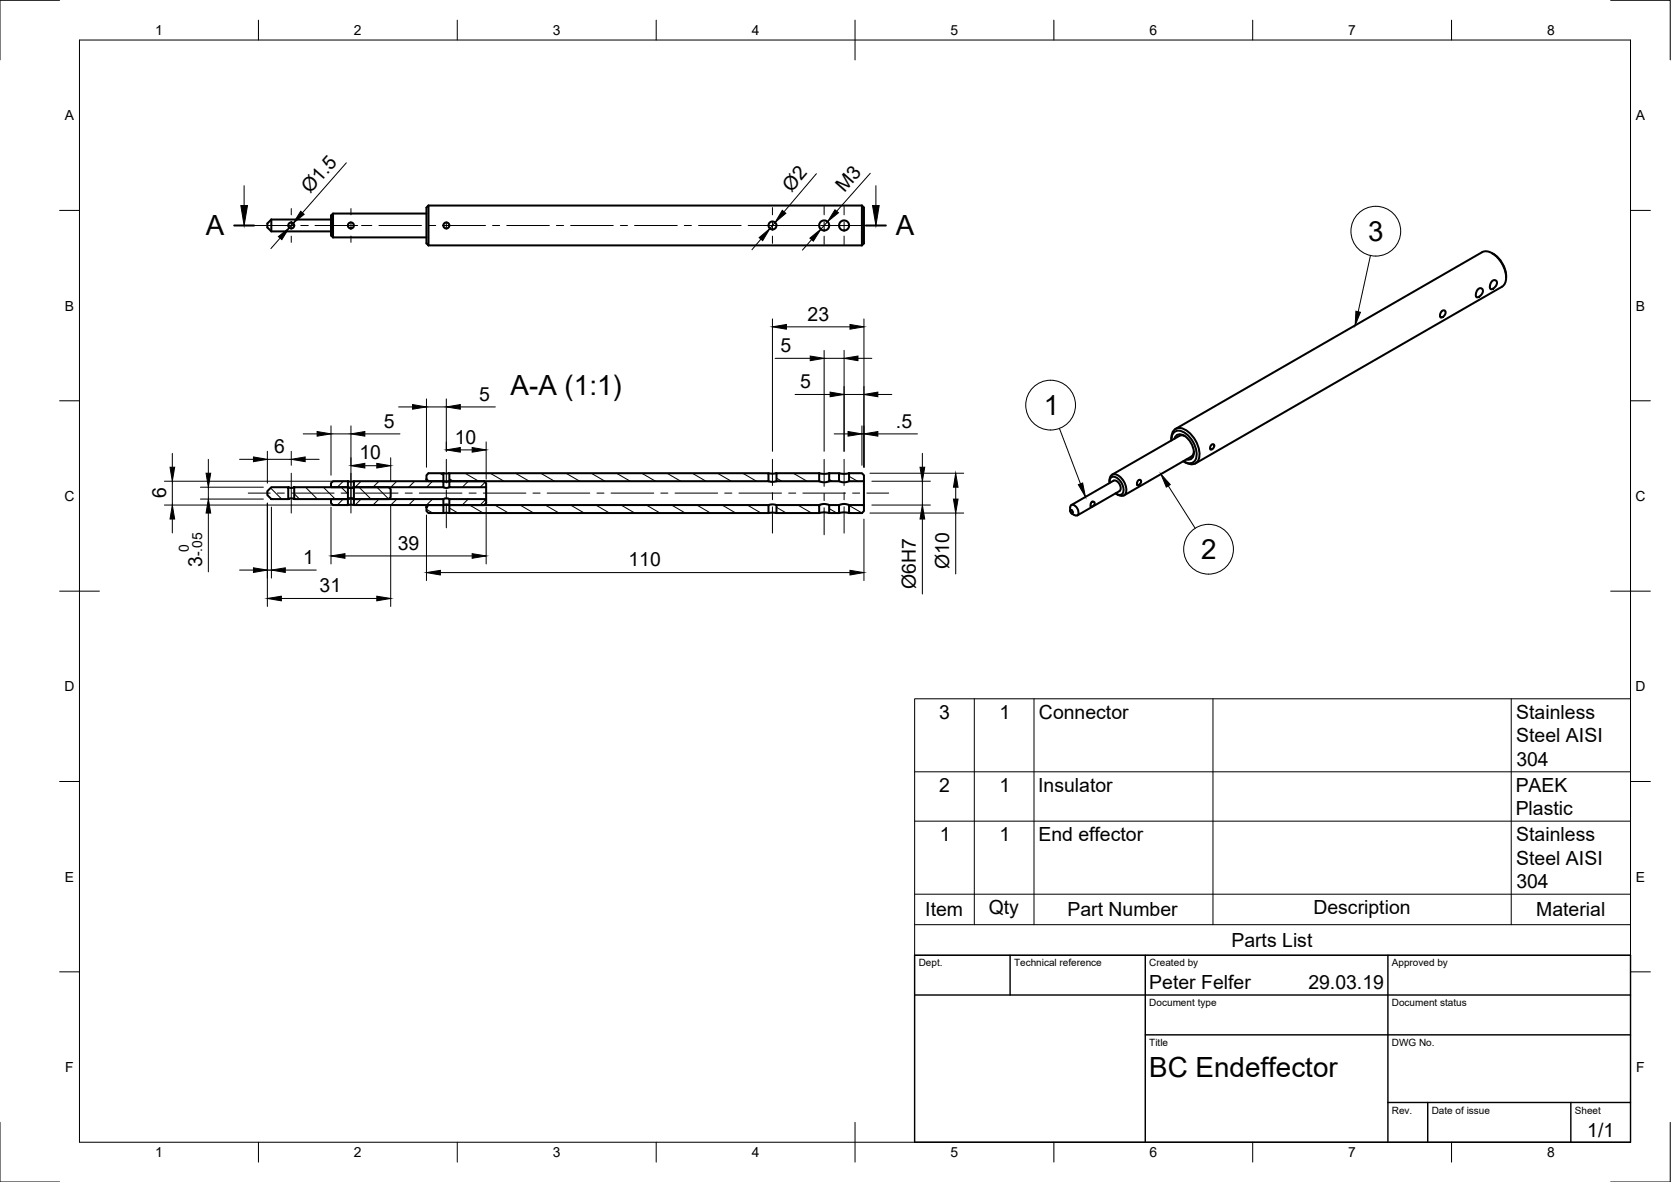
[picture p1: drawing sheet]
<svg xmlns="http://www.w3.org/2000/svg" width="420mm" height="297mm" viewBox="0 0 420 297" stroke-linecap="round" stroke-linejoin="round" font-family="sans-serif">
<!-- layer: Visible -->
<g fill="none" stroke="#000" stroke-width=".51">
<path d="M68.2 55.2l-1 1v1l1 1h15M68.2 55.2v3M68.2 55.2h15M83.7 53.7v6M83.7 59.7h23.5M107.2 53.7h-23.5l-.5 .5v5l.5 .5M107.7 51.7v10M107.7 51.7l-.5 .5v9l.5 .5M107.7 51.7h109M216.7 51.7l.5 .5v9l-.5 .5M216.7 51.7v10M107.7 61.7h109"/>
<path d="M362.4 78.3l.7-.3 .3 .2 .1 .4-.4 .8-.8 .4-.2-.2v-.4zM371.6 72.7l.4-.3h.4l.4 .3 .1 .5-.5 .9-.5 .5-.5 .1-.3-.2v-.5zM372.7 63.4l-77.1 44.4M372.7 63.4a3.4 3.4 0 0 1 3.8 1.3 6.7 6.7 0 0 1 1.9 6.4l-.7 .9-77.1 44.5M375.1 70.7l.9-.3 .3 .3 .1 .5-.5 .9-.5 .5-.5 .1-.2-.2-.1-.5zM375.2 63.6l.3 .2M375.5 63.8a7 7 0 0 1 3.2 5.5M378.7 69.3v.5M107.2 119.4l.5-.5h3.8v2h-3.8l-.5-.5zM111.5 118.9h1.5M113 118.9h80.2v2h-80.2zM193.2 118.9h2"/>
<path d="M206 118.9v2h-10.8M206 118.9l1 .2 1.5-.2M206 118.9h-10.8v2M208.5 118.9h2.5v2h-2.5zM211 118.9l1 .2 1.5-.2M213.5 118.9h3.2l.5 .5v1.5h-3.7zM294.5 110.5a2.24 2.24 0 0 1 2.8-2.8 7.1 7.1 0 0 1 4 7.9 2.07 2.07 0 0 1-3.2 .6M294.5 110.7a2.02 2.02 0 0 1 1.1-2.3 2.02 2.02 0 0 1 2.4 .5 6.4 6.4 0 0 1 2.6 6.6 1.92 1.92 0 0 1-3.1 .4M295.3 110.2a1.51 1.51 0 0 1 2.6-.6 5 5 0 0 1 2.1 5.1 1.31 1.31 0 0 1-1.7 .7M297.7 116l.3 .2M297.9 109.6l-.7-.2-.6 .1-17 9.8M300.2 113.5l-.2 .8-.4 .4-17 9.8"/>
<path d="M304.5 111.9l.6-.3 .2 .6-.3 .5-.6 .3-.2-.4zM67.2 123.4l1-1h4.3v3h-4.3l-1-1zM72.5 122.4l.6 .2 .9-.2M72.5 125.4l.6-.2 .9 .2M74 122.4h13.5v3h-13.5zM83.2 125.4h4.3v1.5h-3.8l-.5-.5zM83.2 121.4l.5-.5h3.8v1.5h-4.3zM87.5 120.9h1.5M87.5 122.4l.6 .2 .9-.2M87.5 125.4l.6-.2 .9 .2M87.5 126.9h1.5M89 125.4h22.5v1.5h-22.5z"/>
<path d="M89 120.9h22.5v1.5h-22.5zM89 122.4h8.7l.5 .5v2l-.5 .5h-8.7zM107.2 126.9v.5M107.2 120.4v.5M107.7 126.9h3.8v2h-3.8l-.5-.5v-1zM111.5 120.9h1.5M111.5 128.9h1.5M111.5 126.9h1.5zM111.5 122.4l.6 .2 .9-.2M111.5 125.4l.6-.2 .9 .2M113 126.9h80.2v2h-80.2zM113 120.9h8.7l.5 .5v1h-9.2z"/>
<path d="M113 125.4h9.2v1l-.5 .5h-8.7zM122.2 122.4v3M193.2 120.9l.9 .2 1.1-.2M193.2 126.9l.9-.1 1.1 .1M193.2 128.9h2M195.2 126.9h10.8v2h-10.8zM206 120.9l1.1 .3 1.4-.3M206 126.9l1.1-.3 1.4 .3M206 128.9l1-.1 1.5 .1M208.5 126.9h2.5v2h-2.5zM211 120.9l1 .3 1.5-.3M211 126.9l1-.3 1.5 .3"/>
<path d="M211 128.9l1-.1 1.5 .1M213.5 126.9h3.7v1.5l-.5 .5h-3.2zM217.2 120.9v6M269.1 127.6v.8M269.1 127.6a.68 .68 0 0 1 .4-.7 .68 .68 0 0 1 .8 .2 1.51 1.51 0 0 1 .4 2.5l-1.3-.6M269.1 128.2l.5 .2 .1 .6-.4-.1zM269.4 126.9l10.6-6.1a1.73 1.73 0 0 1 1.5 2.6l-10.6 6.1M274.5 126.2l.5-.1 .3 .5-.5 .6-.5 .2-.1-.6zM279 121.1a1.45 1.45 0 0 1 .6-1.8 1.45 1.45 0 0 1 1.9 .4 3.7 3.7 0 0 1 1.3 4.6 1.56 1.56 0 0 1-2.1-.2M279 121.4a1.18 1.18 0 0 1 .5-1.5 1.18 1.18 0 0 1 1.5 .3 3.5 3.5 0 0 1 1.3 3.7 1.14 1.14 0 0 1-1.8 .1M286.1 120.8l.6-.2 .2 .4-.3 .7-.6 .2-.1-.5z"/>
<circle cx="73.2" cy="56.7" r=".75"/>
<circle cx="88.2" cy="56.7" r=".75"/>
<circle cx="112.2" cy="56.7" r=".76"/>
<circle cx="194.2" cy="56.7" r="1"/>
<circle cx="207.2" cy="56.7" r="1.26"/>
<circle cx="212.2" cy="56.7" r="1.26"/>
</g>
<!-- layer: Border -->
<g fill="none" stroke="#000" stroke-width=".25">
<path d="M15 .1h-15v15M20 10.1h390v276.9h-390zM65 5.1v5M115 5.1v5M165 5.1v5M215 5.1v10M265 5.1v5M315 5.1v5M365 5.1v5M405 .1h15v15M15 52.9h5M410 52.9h5"/>
<path d="M15 100.7h5M410 100.7h5M15 148.6h10M405 148.6h10M15 196.4h5M410 196.4h5M15 244.2h5M410 244.2h5M0 282.1v14.9h15M65 287v5M115 287v5M165 287v5"/>
<path d="M215 282.1v9.9M265 287v5M315 287v5M365 287v5M420 282.1v14.9h-15"/>
</g>
<!-- layer: TitleBlock -->
<path d="M230 240.1h180v46.9h-180zM230 250h180M254 240.1v9.9M288 240.1v46.9M349 240.1v46.9M288 260.1h122M349 277.1h61M359 277.1v9.9M395 277.1v9.9" fill="none" stroke="#000" stroke-width=".36"/>
<!-- layer: Smart Centers -->
<g fill="none" stroke="#000" stroke-width=".25">
<path d="M61.4 56.7h12.7M73.2 52.4v1.6M73.2 55.8v1.8M73.2 59.3v1.6M75.6 56.7h1.9M79.2 56.7h10.7M88.2 52.4v1.6M88.2 55.8v1.8M88.2 59.3v1.6M90.9 56.7h2.6M95.3 56.7h10.7M107.8 56.7h1.8"/>
<path d="M111.3 56.7h10.8M112.2 55.8v1.8M123.8 56.7h1.8M127.4 56.7h10.7M139.9 56.7h1.8M143.5 56.7h10.7M156 56.7h1.8M159.6 56.7h10.7M172.1 56.7h1.7M175.6 56.7h10.8M188.1 56.7h3.5M191.7 56.7h14.3"/>
<path d="M194.2 52.2v1.8M194.2 55.8v1.8M194.2 59.3v1.9M206.3 56.7h13.9M207.2 51.9v2.1M207.2 55.8v1.8M207.2 59.3v2.1M212.2 51.9v2.1M212.2 55.8v1.8M212.2 59.3v2.1M73.2 118.9v10M88.2 118.9v10"/>
<path d="M112.2 115.4v6M194.2 115.4v6.6M207.2 115.4v6.8M212.2 115.4v6.6M62.4 123.9h5.5M69.7 123.9h1.8M73.3 123.9h10.7M85.8 123.9h1.8M89.4 123.9h10.7M101.9 123.9h1.8M105.4 123.9h10.8M112.2 123.1v1.8"/>
<path d="M112.2 126.7v5.9M117.9 123.9h1.8M121.5 123.9h10.7M134 123.9h1.8M137.6 123.9h10.7M150.1 123.9h1.8M153.6 123.9h10.8M166.2 123.9h1.7M169.7 123.9h10.7M182.2 123.9h1.8M185.8 123.9h10.7M194.2 123.8v1.8"/>
<path d="M194.2 127.4v6.6M198.3 123.9h1.8M201.9 123.9h10.7M207.2 124v1.8M207.2 127.6v6.8M212.2 123.8v1.8M212.2 127.4v6.6M214.4 123.9h1.8M218 123.9h5.5"/>
</g>
<!-- layer: Hatching -->
<g fill="none" stroke="#000" stroke-width=".25">
<path d="M110.6 118.9l.9 .6M116.9 118.9l3.5 2M123.3 118.9l3.4 2M129.6 118.9l3.5 2M136 118.9l3.4 2M142.3 118.9l3.5 2M148.7 118.9l3.4 2M155 118.9l3.5 2M161.4 118.9l3.4 2M167.7 118.9l3.5 2M174.1 118.9l3.4 2M180.4 118.9l3.5 2"/>
<path d="M186.8 118.9l3.4 2M193.1 118.9l.1 .1M199.5 118.9l3.4 2M205.8 118.9l.2 .1M213.5 119.7l2.1 1.2M68 122.6l2.8 2.8M72.3 122.4l.2 .2M74 124.1l1.3 1.3M76.8 122.4l3 3M81.3 122.4l3 3M85.8 122.4l1.7 1.7M86.3 125.4l-1.5 1.5"/>
<path d="M86.3 120.9l-1.5 1.5M90.3 122.4l3 3M90.8 125.4l-1.5 1.5M90.8 120.9l-1.5 1.5M94.8 122.4l2.9 3M95.3 120.9l-1.5 1.5M95.3 125.4l-1.5 1.5M99.8 120.9l-1.5 1.5M99.8 125.4l-1.5 1.5M104.3 120.9l-1.5 1.5M104.3 125.4l-1.5 1.5M107.2 128l1.6 .9"/>
<path d="M108.8 120.9l-1.5 1.5M108.8 125.4l-1.5 1.5M113 120.3l1 .6M113 127.7l2.2 1.2M113.2 125.4l-.2 .3M113.3 120.9l-.3 .3M117.7 125.4l-1.5 1.5M117.8 120.9l-1.6 1.5M118.1 126.9l3.4 2M122 121.2l-1.3 1.2M122.2 125.4l-1.5 1.5M124.4 126.9l3.5 2"/>
<path d="M130.8 126.9l3.4 2M137.1 126.9l3.5 2M143.5 126.9l3.4 2M149.8 126.9l3.5 2M156.2 126.9l3.4 2M162.5 126.9l3.5 2M168.9 126.9l3.4 2M175.2 126.9l3.5 2M181.6 126.9l3.4 2M187.9 126.9l3.5 2M195.2 120.1l1.4 .8M195.2 127.5l2.5 1.4"/>
<path d="M200.6 126.9l3.5 2M208.5 120.5l.8 .4M208.5 127.8l1.9 1.1M213.5 127l3.2 1.9"/>
</g>
<!-- layer: Section Lines -->
<path d="M58.9 56.7h5M217.7 56.7h5" fill="none" stroke="#000" stroke-width=".51"/>
<path d="M61.4 46.7v5M220.2 46.7v5" fill="none" stroke="#000" stroke-width=".25"/>
<path d="M60.6 51.7h1.6l-.8 5zM219.4 51.7h1.7l-.9 5z" fill="#000" stroke="#000" stroke-width=".25"/>
<!-- layer: FD_Dimensions -->
<g fill="none" stroke="#000" stroke-width=".25">
<path d="M70.4 59.8l-2.3 2.7M73.7 56.1l-1 1.1M87.1 40.9l-11 12.6M194.9 55.9l-1.3 1.5M205.3 43.7l-8.2 9.5M208.1 55.7l-1.7 1.9M218.8 43.5l-8.4 9.6M191.3 60.1l-2.2 2.7M204.1 60.2l-2.3 2.7M194.2 80.1v33.3M194.9 90.1h8.8M197.7 82.1h16"/>
<path d="M199.9 99.1h8.8M207.2 88.1v25.3M207.2 90.1h5M212.2 88.1v25.3M212.2 99.1h5M215.7 90.1h3.5M217.2 80.1v37.3M220.7 99.1h3.5M43.3 113.9v3.5M52.4 115.4v3.5M60.2 115.4h3.5M67.2 113.4v8"/>
<path d="M67.2 115.4h6M73.2 113.4v3.5M76.2 109h3.5M76.7 115.4h3.5M83.2 109h5M83.2 107v12.4M88.2 107v19.9M91.7 109h8.9M91.7 117h3M98.2 115v5.9M100.2 102.3h3.5M107.2 100.3v17.1"/>
<path d="M107.2 102.3h5M112.2 100.3v13.1M115.7 102.3h8.8M115.7 113.1h3M122.2 111v9.4M209.7 109h3.5M216.7 107v9.9M216.7 109h.5M218.7 118.9h23.6M220.7 109h10M231.9 113.9v3.5M41.3 120.9h45.7"/>
<path d="M41.3 126.9h45.7M43.3 120.9v6M43.3 130.4v3.5M50.4 122.4h15.8M50.4 125.4h15.8M52.4 122.4v3M52.4 128.9v14.8M67.2 126.4v26M68.2 127.4v17.9M83.2 127.4v14.3M86.7 139.7h32M98.2 126.9v25.5"/>
<path d="M107.2 129.4v16.5M122.2 127.4v14.3M217.2 130.4v15.5M218.7 128.9h23.6M219.2 120.9h14.7M219.2 126.9h14.7M231.9 120.9v6M231.9 130.4v18.9M240.3 122.4v3M240.3 128.9v15.3M60.2 143.3h3.5M67.2 143.3h1"/>
<path d="M70.7 150.4h24M71.7 143.3h7.8M110.7 143.9h103"/>
</g>
<g fill="#000" stroke="#000" stroke-width=".25">
<path d="M70 59.5l2.7-2.3-1.8 3zM75.6 53.1l.9 .8-2.8 2.2zM190.9 59.7l2.7-2.3-1.8 3.1zM196.7 52.9l.9 .7-2.7 2.3zM203.6 59.8l2.8-2.2-1.9 3zM210 52.7l.8 .8-2.7 2.2zM194.2 82.1l3.5-.6v1.2zM203.7 89.5l3.5 .6-3.5 .5zM208.7 98.5l3.5 .6-3.5 .6zM213.7 81.5l3.5 .6-3.5 .6zM212.2 90.1l3.5-.6v1.1zM217.2 99.1l3.5-.6v1.2z"/>
<path d="M42.8 117.4h1.1l-.6 3.5zM51.8 118.9h1.2l-.6 3.5zM63.7 114.8l3.5 .6-3.5 .6zM73.2 115.4l3.5-.6v1.2zM79.7 108.4l3.5 .6-3.5 .6zM88.2 109l3.5-.6v1.2zM88.2 117l3.5-.6v1.2zM94.7 116.4l3.5 .6-3.5 .6zM103.7 101.7l3.5 .6-3.5 .5zM112.2 102.3l3.5-.6v1.1zM112.2 113.1l3.5-.6v1.1zM118.7 112.5l3.5 .6-3.5 .5z"/>
<path d="M213.2 108.4l3.5 .6-3.5 .6zM217.2 109l3.5-.6v1.2zM231.3 117.4h1.2l-.6 3.5zM43.3 126.9l.6 3.5h-1.1zM52.4 125.4l.6 3.5h-1.2zM83.2 139.7l3.5-.6v1.2zM118.7 139.1l3.5 .6-3.5 .6zM231.9 126.9l.6 3.5h-1.2zM240.3 118.9l.6 3.5h-1.2zM239.7 125.4h1.2l-.6 3.5zM63.7 142.7l3.5 .6-3.5 .6zM67.2 150.4l3.5-.6v1.2z"/>
<path d="M68.2 143.3l3.5-.6v1.2zM94.7 149.8l3.5 .6-3.5 .6zM107.2 143.9l3.5-.6v1.2zM213.7 143.3l3.5 .6-3.5 .6z"/>
</g>
<!-- layer: Parts Lists -->
<path d="M230 175.6h180v64.5h-180zM245 175.6v56.8M260 175.6v56.8M305 175.6v56.8M380 175.6v56.8M230 194h180M230 206.4h180M230 232.4h180M230 224.7h180" fill="none" stroke="#000" stroke-width=".25"/>
<!-- layer: Balloons -->
<g fill="none" stroke="#000" stroke-width=".25">
<path d="M344.6 64.2l-3.1 14.1M266.4 107.7l5.3 13.9M293.8 122.1l6.7 10.7"/>
<circle cx="345.9" cy="58.1" r="6.3"/>
<circle cx="264.2" cy="101.8" r="6.3"/>
<circle cx="303.9" cy="138" r="6.3"/>
</g>
<path d="M340.9 78.2l1.2 .3-1.4 3.3zM271.1 121.8l1.1-.4 .7 3.5zM291.9 119.1l2.4 2.7-1 .6z" fill="#000" stroke="#000" stroke-width=".25"/>
<g font-size="7">
<text x="51.7" y="59.2">A</text>
<text x="225.2" y="59.2">A</text>
<text x="344" y="60.6">3</text>
<text x="128.4" y="99.2">A-A (1:1)</text>
<text x="262.5" y="104.3">1</text>
<text x="302" y="140.6">2</text>
<text x="289" y="270.6">BC Endeffector</text>
</g>
<g font-size="4.9">
<text x="78" y="48.8" transform="rotate(-49 78 48.8)">Ø1.5</text>
<text x="199" y="48.5" transform="rotate(-50 199 48.5)">Ø2</text>
<text x="212.3" y="48.6" transform="rotate(-49 212.3 48.6)">M3</text>
<text x="203.1" y="80.6">23</text>
<text x="196.2" y="88.5">5</text>
<text x="120.5" y="100.7">5</text>
<text x="201.2" y="97.6">5</text>
<text x="96.5" y="107.5">5</text>
<text x="225.3" y="107.5">.5</text>
<text x="68.9" y="113.9">6</text>
<text x="114.4" y="111.5">10</text>
<text x="90.4" y="115.5">10</text>
<text x="41.8" y="125.3" transform="rotate(-90 41.8 125.3)">6</text>
<text x="50.8" y="142.4" transform="rotate(-90 50.8 142.4)">3</text>
<text x="76.2" y="141.8">1</text>
<text x="100" y="138.2">39</text>
<text x="158" y="142.4">110</text>
<text x="238.7" y="142.9" transform="rotate(-90 238.7 142.9)">Ø10</text>
<text x="80.4" y="148.9">31</text>
<text x="230.3" y="148" transform="rotate(-90 230.3 148)">Ø6H7</text>
<text x="236.1" y="180.6">3</text>
<text x="251.3" y="180.6">1</text>
<text x="261.2" y="180.7">Connector</text>
<text x="381.3" y="180.7">Stainless</text>
<text x="381.3" y="186.5">Steel AISI</text>
<text x="381.3" y="192.4">304</text>
<text x="236.2" y="199">2</text>
<text x="251.3" y="199">1</text>
<text x="261" y="199">Insulator</text>
<text x="381.1" y="199">PAEK</text>
<text x="381.1" y="204.8">Plastic</text>
<text x="236.3" y="211.4">1</text>
<text x="251.3" y="211.4">1</text>
<text x="261.1" y="211.4">End effector</text>
<text x="381.3" y="211.4">Stainless</text>
<text x="381.3" y="217.3">Steel AISI</text>
<text x="381.3" y="223.2">304</text>
<text x="232.7" y="230.3">Item</text>
<text x="248.6" y="229.8">Qty</text>
<text x="268.4" y="230.3">Part Number</text>
<text x="330.2" y="229.8">Description</text>
<text x="386.3" y="230.3">Material</text>
<text x="309.6" y="237.9">Parts List</text>
<text x="289" y="248.5">Peter Felfer</text>
<text x="329" y="248.5">29.03.19</text>
<text x="399.1" y="285.7">1/1</text>
</g>
<g font-size="3.5">
<text x="39" y="8.8">1</text>
<text x="89" y="8.8">2</text>
<text x="139" y="8.8">3</text>
<text x="189" y="8.8">4</text>
<text x="239" y="8.8">5</text>
<text x="289" y="8.8">6</text>
<text x="339" y="8.8">7</text>
<text x="389" y="8.8">8</text>
<text x="16.3" y="30.2">A</text>
<text x="411.3" y="30.2">A</text>
<text x="16.3" y="78">B</text>
<text x="411.3" y="78">B</text>
<text x="16.2" y="125.9">C</text>
<text x="411.2" y="125.9">C</text>
<text x="47.5" y="138.7" transform="rotate(-90 47.5 138.7)">0</text>
<text x="50.8" y="139.8" transform="rotate(-90 50.8 139.8)">-.05</text>
<text x="16.2" y="173.7">D</text>
<text x="411.2" y="173.7">D</text>
<text x="16.3" y="221.6">E</text>
<text x="411.3" y="221.6">E</text>
<text x="16.4" y="269.4">F</text>
<text x="411.4" y="269.4">F</text>
<text x="39" y="290.8">1</text>
<text x="89" y="290.8">2</text>
<text x="139" y="290.8">3</text>
<text x="189" y="290.8">4</text>
<text x="239" y="290.8">5</text>
<text x="289" y="290.8">6</text>
<text x="339" y="290.8">7</text>
<text x="389" y="290.8">8</text>
</g>
<g font-size="2.5">
<text x="231" y="242.9">Dept.</text>
<text x="255" y="242.9">Technical reference</text>
<text x="289" y="242.9">Created by</text>
<text x="350" y="242.9">Approved by</text>
<text x="289" y="252.8">Document type</text>
<text x="350" y="252.8">Document status</text>
<text x="289" y="262.9">Title</text>
<text x="350" y="262.9">DWG No.</text>
<text x="350" y="279.9">Rev.</text>
<text x="360" y="279.9">Date of issue</text>
<text x="396" y="279.9">Sheet</text>
</g>
</svg>
